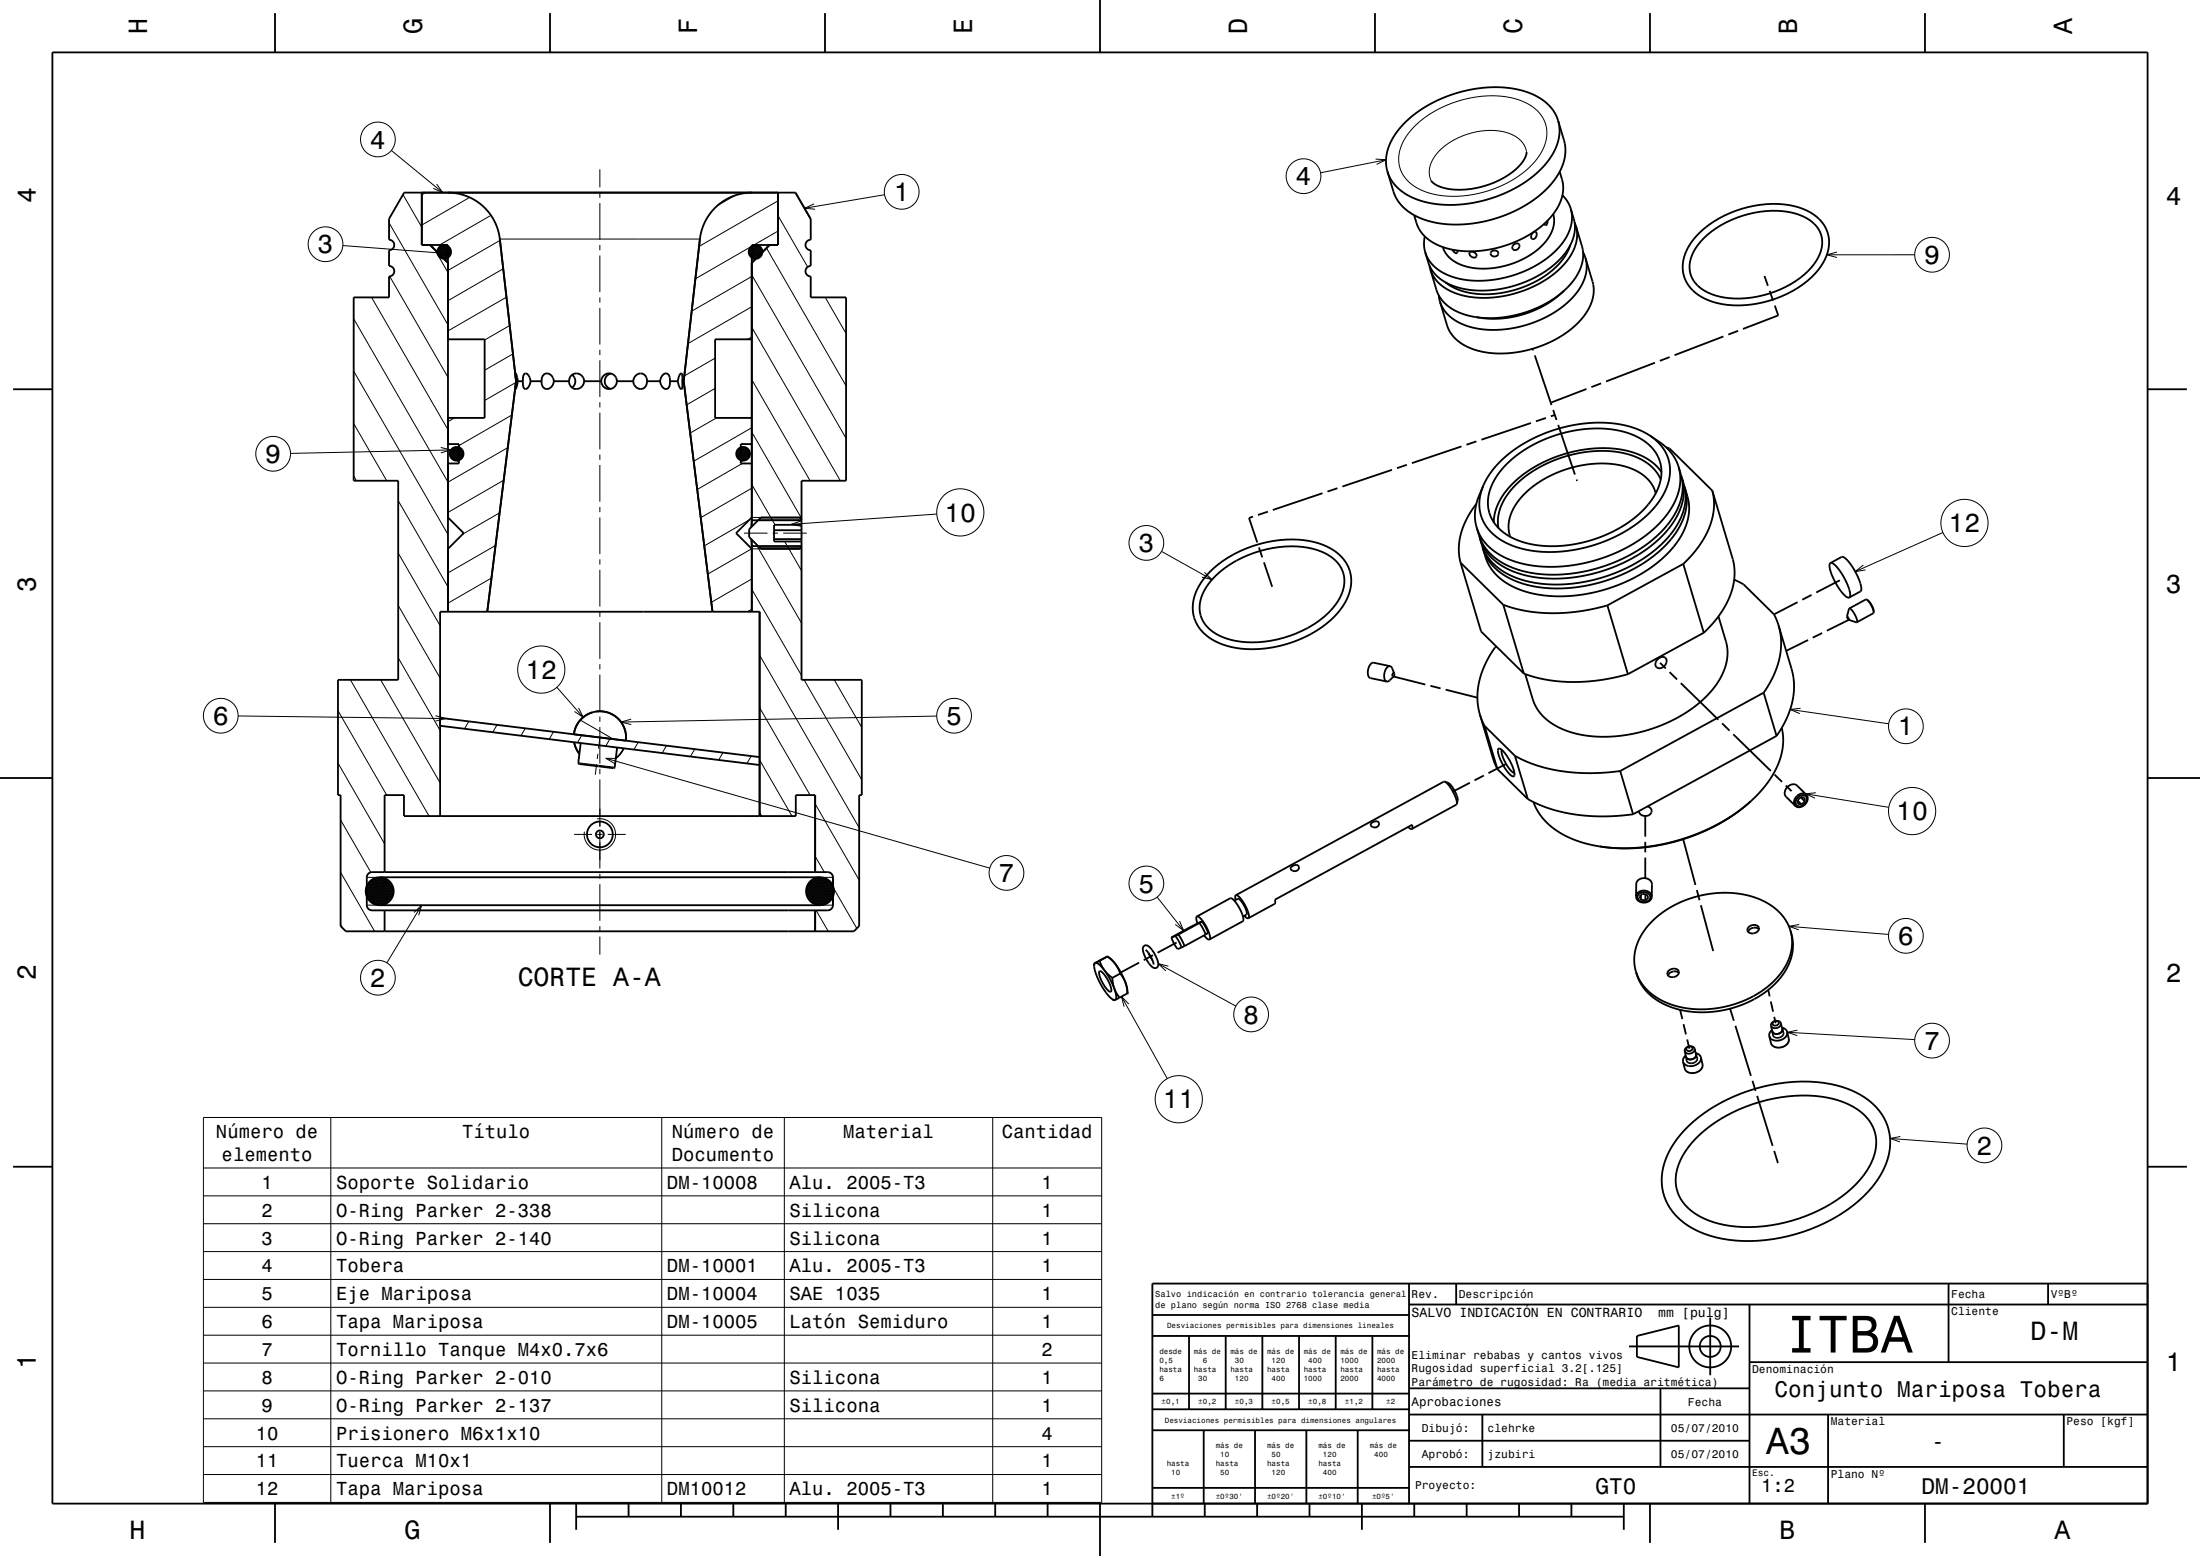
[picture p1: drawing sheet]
<svg xmlns="http://www.w3.org/2000/svg" width="420mm" height="297mm" viewBox="0 0 420 297" stroke-linecap="round" stroke-linejoin="round" font-family="sans-serif">
<g fill="none" stroke="#000" stroke-width=".19">
<path d="M74.7 28.7l9.8 8.1M76.9 37.2l3.6 6.2M81.2 36.8l-.7 .4M83.4 35.1l1.1 1.7-1.8-.9M89.7 37.7l-9.2 5.3M114.5 32.3v3.5M114.5 36.8v1M114.5 38.8v7M140.3 37.3l-3.3 1.9M148.5 38.3l-15 8.7M151.8 36.8l3 5.2M155.4 38.9l-1.8 .9 2 .1"/>
<path d="M168.9 37.2l-15.3 2.6M262.6 30.4l2 .1-1.8 .9M264.6 30.5l-12.5 2.5M269.9 24.2l1.7-1.4 1.7-1.2 2.1-1.2 2.1-.8 2.2-.7 2.2-.4 2.1-.2h2.4l2.1 .4 1.8 .5 1.6 .7 1.1 .8 1.2 1.2 .6 1.1 .4 1.4 .1 1.4-.2 1.1-.4 1.2-1.2 2.1-2 2.2-2.4 1.7-2.8 1.5-3.5 1.2-3.4 .6h-3.1l-2.8-.4-2.6-.9-1.1-.7-1.1-.9-1.2-1.7-.3-1-.2-1.1 .3-2.1 1-2.3zM291.4 29a5.1 5.1 0 0 0-4.5-3.9l-2.4-.2-2.5 .2-2.4 .7-2.2 1a7.9 7.9 0 0 0-4.5 6v.9l.3 .7M65.5 46.9l20.6 1.6-2.3-1.3M70.9 56.8l14.6 25.2M74.3 42.5l11.2 19.5M74.4 52.8l11.1 19.2M83 47.6l2.5 4.4M83.5 48l2 1.2M83.5 48.1l1.9 1.1"/>
<path d="M83.5 47.9l2.1 1.2M83.5 48.3l1.8 1M83.5 47.8l2.2 1.2M83.5 48.4l1.7 .9M83.5 47.7l2.3 1.3M83.6 48.5l1.4 .9M83.6 47.6l2.2 1.3M83.6 47.5l2.3 1.3M83.6 48.7l1.3 .7M83.7 47.4l2.2 1.3M83.7 47.3l2.3 1.3M83.7 48.9l1 .5"/>
<path d="M83.8 47.3l2.2 1.3M83.9 47.1l2.2 1.3M84 47l2.1 1.2M84 49.1l.3 .2M84.1 47l2 1.1M84.2 47.8l1.9 .6-2 .4M84.2 46.9l1.9 1.1M84.3 46.9l1.8 1M84.4 46.8l1.7 1M84.6 46.8l1.4 .8M84.7 46.8l1.3 .7M84.9 46.8l1 .5"/>
<path d="M85.3 46.9l.3 .1M93.7 41.1l-9.8 5.7M95.4 45.6h38.2M95.5 45.9l-10 5.7M96.1 51.3l-10.6 6.1M96.7 56.7l-11.2 6.5M114.5 46.8v1M114.5 48.8v7M114.5 56.8v1M114.5 58.8v7M142.9 48l2 1.2M142.9 48.2l1.9 1"/>
<path d="M142.9 47.9l2.1 1.2M142.9 48.3l1.8 1M143 47.8l2.1 1.3M143 48.4l1.6 .9M143 47.7l2.2 1.3M143 47.6l2.2 1.3M143 48.5l1.4 .9M143.1 47.5l2.2 1.3M143.1 47.4l2.3 1.4M143.1 48.7l1.2 .7M143.2 47.4l2.2 1.3M143.2 47.3l2.3 1.3"/>
<path d="M143.2 48.9l.8 .5M143.3 47.2l2.2 1.3M143.3 47.1l2.2 1.3M143.4 47.1l2.1 1.2M143.5 47l2 1.2M143.5 52.5l18 31.2M143.5 58.5l-12.2 7.1M143.5 52.8l-11.5 6.6M143.5 47l-10.7 6.2M143.6 46.9l2 1.1M143.7 46.9l1.8 1M143.8 46.8l1.7 1"/>
<path d="M144 46.8l1.5 .9M144.1 46.8l1.3 .7M144.3 46.8l1 .5M144.6 46.8l.5 .3M146.3 47.4l15.2 26.3M148.5 41.1l5.7 9.9M148.5 44.1l-4.6 2.7M157.5 56.8l4 6.9M350.7 48.1l-1.9 .5 1.9 .6M365.5 48.6h-16.7M67.5 60.8l18 31.2 11.4-6.6M67.5 70.8l18 31.2"/>
<path d="M86.8 79.8l-1.3 .7M97.3 62.1l-4.8 2.8M97.7 79.2l-10.1 5.8M97.9 67.5l-5.4 3.2M98.5 73l-6 3.4M114.5 66.8v1M114.5 68.8v7M114.5 76.8v1M114.5 78.8v7M136.5 74.1l-5.4 3.2M136.5 68.4l-5.9 3.4M136.8 79.8l-5 2.9"/>
<path d="M143.5 62.5l16.9 29.3M143.5 72.5l11.2 19.3M143.5 64.3l-.7 .5M67.5 80.8l6.3 11M67.5 90.8l.6 1M76 95.6l9.5 16.4M84.1 85.4l2 .5-1.9 .5M86.1 85.9l-30.6 .6M86.3 85.7l-.4 .6M86.5 85.5l-.6 1.1M86.7 85.4l-.8 1.4M86.8 85.4l-.9 1.5"/>
<path d="M86.9 85.3l-1 1.8M87.1 85.3l-1.1 1.9M87.2 85.3l-1.2 2M87.3 85.3l-1.2 2.1M87.4 85.3l-1.2 2.2M87.5 85.3l-1.3 2.2M87.6 85.4l-1.3 2.2M87.7 85.4l-1.3 2.3M87.8 85.5l-1.3 2.2M87.9 85.5l-1.3 2.3M88 85.6l-1.3 2.2M88 85.6l-1.3 2.3"/>
<path d="M88.1 85.7l-1.3 2.2M88.2 85.8l-1.3 2.1M88.2 85.9l-1.1 2M88.3 86l-1.1 1.9M88.4 86.1l-1.1 1.8M88.4 86.2l-1 1.7M88.5 86.3l-1 1.6M88.5 86.9l-.4 .7M88.5 86.5l-.8 1.3M88.5 86.6l-.6 1.1M95.4 97.9l-7.1 4.1M96.2 91.7l-10.7 6.1"/>
<path d="M114.5 86.8v1M114.5 88.8v7M114.5 96.8v1M114.5 98.8v7M141.1 85.6l-.5 .8M141.2 85.5l-.6 1.2M141.4 85.4l-.8 1.4M141.5 85.3l-.9 1.7M141.7 85.3l-1.1 1.8M141.7 88.5l-8.6 4.9M141.8 85.3l-1.1 1.9M141.9 85.3l-1.1 2"/>
<path d="M142 85.3l-1.2 2.1M142.1 85.3l-1.2 2.2M142.2 85.4l-1.2 2.2M142.3 85.4l-1.3 2.2M142.4 85.4l-1.3 2.3M142.5 85.5l-1.3 2.2M142.6 85.5l-1.3 2.3M142.7 85.6l-1.3 2.2M142.8 85.7l-1.3 2.2M142.8 85.7l-1.2 2.2M142.9 85.8l-1.2 2.1M143 85.9l-1.2 2"/>
<path d="M143 86l-1.1 1.9M143.1 99.2l-8.6 5M143.1 86.1l-1.1 1.8M143.1 87l-.2 .5M143.1 86.2l-.9 1.7M143.2 86.4l-.9 1.5M143.2 86.7l-.6 1M143.2 86.5l-.8 1.3M143.5 92.5l4 6.8M143.5 82.5l9.5 16.4M143.5 93.2l-9.7 5.6M143.5 81.6l-11.1 6.4"/>
<path d="M143.5 98.8h9.5M145 99.1h7.7M147.2 98.8l.8 1.4M153 99.4l-1.9 .7 1.9 .4M178.8 98.1l-27.7 2M76 105.6l8 13.8M76 115.6l8 13.8M93 116.6l-.3 .2M93.8 110.3l-8.3 4.8M94.6 104.1l-9.1 5.3M114.5 106.8v1M114.5 108.8v7"/>
<path d="M114.5 116.8v1M114.5 118.8v7M142 101.8h4.5M143.5 112.5l9.5 16.4M143.5 116.3l-.8 .5M143.5 110.5l-7.7 4.5M144.5 104.2l8.5 14.7M145 104.5h7.7M147.5 101.8h1M149.5 101.8h4.5M149.8 103.4l3.2 5.5M153 104.8l-9.5-.1-8.4 4.9"/>
<path d="M221.7 105.2l9.7 5.4M229.9 109.2l1.5 1.4-2-.5M355.7 107.8l-1.5 1.3 2-.3M370.9 101.6l-16.7 7.5M45.5 136.7l39.6 .4M64.5 135.6l9.3 16.2M66.9 129.8l15 26M72.7 129.8l11.3 19.6M76 125.6l8 13.8M83.1 136.6l2 .5-2 .5M84.1 137l-.1 .2M89.5 137.7l-.8 1.4"/>
<path d="M94.9 138.4l-.8 1.4M100.3 139l-.8 1.4M105.7 139.7l-.8 1.4M106.3 131.2l5 5.7M110.5 135.1l.8 1.8-1.6-1.1M110.8 137.4l6.3 3.7M114.5 126.8v1M114.5 128.8v7M114.5 136.8v1M114.5 138.8v7M120.5 137.3l-1.9 .5 1.9 .5M145 125.1l19 32.9"/>
<path d="M145 135.1l9.7 16.7M153.5 129.8l11 19.1M159.3 129.8l5.2 9.1M178.8 136.7l-60.2 1.1M341.8 135.4l18.8 2.8M343.8 135.2l-2 .2 1.8 .8M64.5 145.6l8.9 15.5M65 156.5l5.8 10M109.6 159.3h3.4M110.4 145.6l7 .9M111.1 140.3l-.9 1.5M113.9 145.9l-.2 2"/>
<path d="M114 156.3a3 3 0 0 1 3.5 2.8 3 3 0 0 1-3.1 3.2 3 3 0 0 1-2.8-3.6M114 159.3h1M114.1 143.9l-.1 1M114.5 140.9l-.2 2M114.5 146.8v1M114.5 148.8v9M114.5 158.8v7M115.7 144.7l73.3 21M116 159.3h3.5M116.5 141l-.9 1.4M117.7 144.8l-2-.1 1.7 1.1M121.8 141.7l-.8 1.4"/>
<path d="M127.2 142.3l-.8 1.4M132.6 143l-.8 1.4M138 143.7l-.8 1.4M143.4 144.3l-.8 1.4M145 145.1l6.2 10.7M145 155.1l.4 .7M155.6 153.4l8.4 14.6M344.7 151.5l15.9 2.6M346.7 151.3l-2 .2 1.8 .8M65 166.5l6.5 11.3M65 176.5l.4 .6M70 167.5h2.2"/>
<path d="M70 172.8h2.2M71.7 167.6l-1 .5M72 167.5l-1.6 .9M72.3 167.5l-2 1.1M72.5 167.4l-2.3 1.4M72.7 167.5l-2.6 1.5M72.9 167.5l-2.9 1.6M73 167.5l-3 1.8M73.1 167.5l-3.2 1.9M73.3 167.6l-3.4 1.9M73.4 167.6l-3.5 2.1M73.5 167.7l-3.7 2.1"/>
<path d="M73.6 167.7l-3.8 2.2M73.7 167.8l-3.9 2.2M73.8 167.8l-4 2.3M73.9 167.9l-4.1 2.4M74 167.9l-4.2 2.5M74.1 168l-4.3 2.5M74.2 168.1l-4.3 2.5M74.3 168.1l-4.4 2.6M74.3 172.1l-1 .6M74.4 168.2l-4.5 2.6M74.4 168.3l-4.5 2.6M74.5 168.4l-4.5 2.6"/>
<path d="M74.5 171.8l-1.6 .9M74.6 168.4l-4.6 2.7M74.6 168.5l-4.6 2.7M74.7 168.6l-4.6 2.7M74.7 171.6l-2 1.2M74.7 168.7l-4.6 2.7M74.8 168.8l-4.6 2.6M74.8 171.4l-2.3 1.4M74.8 168.9l-4.6 2.6M74.9 169l-4.6 2.6M74.9 171.3l-2.6 1.5M74.9 169l-4.6 2.7"/>
<path d="M75 171.1l-2.9 1.7M75 169.1l-4.6 2.7M75 169.2l-4.5 2.7M75 171l-3 1.7M75 169.3l-4.5 2.6M75.1 170.8l-3.3 1.9M75.1 169.4l-4.5 2.6M75.1 170.7l-3.4 2M75.1 169.5l-4.4 2.6M75.1 169.6l-4.3 2.5M75.1 170.6l-3.5 2M75.1 169.7l-4.3 2.5"/>
<path d="M75.1 170.4l-3.7 2.2M75.1 169.9l-4.2 2.4M75.1 170.3l-3.8 2.2M75.1 170l-4.1 2.3M75.2 170.2l-4 2.3M75.2 170.1l-4.1 2.3M79.1 174.2l1.4-1.4-.6 1.9M80.5 172.8l-6.6 11M114.5 166.8v1M114.5 168.8v7M114.5 176.8v1M114.5 178.8v3.4"/>
<path d="M155.6 167.6l-.7 .4M155.6 163.4l1.8 3.1M155.8 173.8l2.3 4M156 167.5l-1.4 .8M156.3 167.5l-1.9 1M156.5 167.5l-2.2 1.2M156.7 167.5l-2.5 1.4M156.8 172.8h2.2M156.8 167.5h2.2M156.9 167.5l-2.8 1.6M157 167.5l-2.9 1.7M157.2 167.5l-3.2 1.9"/>
<path d="M157.3 167.6l-3.3 1.9M157.4 167.6l-3.5 2M157.6 167.6l-3.7 2.1M157.7 167.7l-3.8 2.2M157.8 167.7l-3.9 2.3M157.9 167.8l-4 2.3M158 167.9l-4.1 2.3M158 172.4l-.2 .1M158.1 167.9l-4.2 2.4M158.2 168l-4.3 2.4M158.2 168.1l-4.3 2.5M158.3 168.1l-4.4 2.6"/>
<path d="M158.4 168.2l-4.4 2.6M158.5 172l-1.3 .7M158.5 168.3l-4.5 2.6M158.5 168.3l-4.5 2.7M158.6 168.4l-4.5 2.7M158.7 171.7l-1.8 1.1M158.7 168.5l-4.6 2.6M158.7 168.6l-4.6 2.6M158.8 168.7l-4.6 2.6M158.8 171.5l-2.1 1.3M158.8 168.8l-4.6 2.6M158.9 168.8l-4.6 2.7"/>
<path d="M158.9 171.4l-2.4 1.4M158.9 168.9l-4.6 2.7M159 169l-4.6 2.7M159 171.2l-2.7 1.6M159 169.3l4.6 7.9M159 169.1l-4.5 2.6M159 171.1l-2.9 1.6M159.1 169.2l-4.6 2.6M159.1 169.3l-4.5 2.6M159.1 170.9l-3.1 1.8M159.1 169.4l-4.4 2.6M159.1 170.8l-3.3 1.9"/>
<path d="M159.1 169.5l-4.4 2.6M159.2 170.6l-3.5 2M159.2 169.6l-4.4 2.5M159.2 170.5l-3.6 2.1M159.2 169.7l-4.3 2.5M159.2 169.8l-4.2 2.5M159.2 170.4l-3.7 2.1M159.2 169.9l-4.1 2.4M159.2 170.3l-3.8 2.2M159.2 170l-4 2.4M159.2 170.1l-3.9 2.3M220.9 171.2l5.1 6.4"/>
<path d="M225.2 175.8l.8 1.8-1.6-1.1M341.5 176.8l19 1.6M343.5 176.5l-2 .3 1.9 .7M214.1 190.2l8.7 15.7M215.5 191.7l-1.4-1.5 .5 2M221.1 183.9l14.8 8.1M223.1 184.4l-2-.5 1.5 1.4M340.4 196.8a.89 .89 0 0 1 0 1 .89 .89 0 0 1-.9 .4 .78 .78 0 0 1-1.1-.9M340.4 197.1a1.06 1.06 0 0 1-.8 .9 1.06 1.06 0 0 1-1.1-.5M341.2 197l24.3 1.4M341.5 198.3a1.91 1.91 0 0 1-3 1.4l-.4-.6M343.2 196.6l-2 .4 1.9 .7"/>
<path d="M38.8 213.3h171.5v73.5h-171.5zM63.2 213.3v73.5M126.3 213.3v73.5M149.7 213.3v73.5M189.5 213.3v73.5M323.9 201.7a.89 .89 0 0 1 0 1 .89 .89 0 0 1-.9 .3 .78 .78 0 0 1-1-.8M324 201.9a1.06 1.06 0 0 1-.8 1 1.06 1.06 0 0 1-1.2-.5M325 203.1a1.91 1.91 0 0 1-3 1.4l-.4-.6M360.8 217.3l14.7 1.1M362.8 216.9l-2 .4 1.9 .7M38.8 222.9h171.5M38.8 228.3h171.5"/>
<path d="M38.8 233.6h171.5M38.8 238.9h171.5M38.8 244.2h171.5M38.8 249.5h171.5M38.8 254.9h171.5M38.8 260.2h171.5M38.8 265.5h171.5M38.8 270.8h171.5M38.8 276.1h171.5M38.8 281.4h171.5"/>
<circle cx="72.1" cy="26.6" r="3.3"/>
<circle cx="172.1" cy="36.6" r="3.3"/>
<circle cx="248.9" cy="33.6" r="3.3"/>
<circle cx="62.1" cy="46.6" r="3.3"/>
<circle cx="368.9" cy="48.6" r="3.3"/>
<circle cx="52.1" cy="86.6" r="3.3"/>
<circle cx="183.3" cy="97.8" r="4.5"/>
<circle cx="375" cy="99.8" r="4.5"/>
<circle cx="218.9" cy="103.6" r="3.3"/>
<circle cx="42.1" cy="136.6" r="3.3"/>
<circle cx="103.3" cy="127.8" r="4.5"/>
<circle cx="182.1" cy="136.6" r="3.3"/>
<circle cx="363.9" cy="138.6" r="3.3"/>
<circle cx="365" cy="154.8" r="4.5"/>
<circle cx="192.1" cy="166.6" r="3.3"/>
<circle cx="218.9" cy="168.6" r="3.3"/>
<circle cx="363.9" cy="178.6" r="3.3"/>
<circle cx="72.1" cy="186.6" r="3.3"/>
<circle cx="238.9" cy="193.6" r="3.3"/>
<circle cx="368.9" cy="198.6" r="3.3"/>
<circle cx="225" cy="209.8" r="4.5"/>
<circle cx="378.9" cy="218.6" r="3.3"/>
</g>
<g fill="none" stroke="#000" stroke-width=".35">
<path d="M10 10h400v277h-400zM52.5 2.5v7.5M105 2.5v7.5M157.5 2.5v7.5M210 0v10M262.5 2.5v7.5M315 2.5v7.5M367.5 2.5v7.5M77.2 36.8h74.7l2.9 5v4a1 1 0 0 0-1 1 1 1 0 0 0 1 1v3a1 1 0 0 0-1 1 1 1 0 0 0 1 1v4h6.7v35h-8.5v38h11.5v22h-.5v25l-1 1h-97l-1-1v-25h-.5v-22h11.5v-38h-8.5v-35h6.8v-4a1 1 0 0 0 1-1 1 1 0 0 0-1-1v-3a1 1 0 0 0 1-1 1 1 0 0 0-1-1v-4zM80.5 36.8v10h5v70M85.5 36.8a10 10 0 0 1 9.9 8.8l3.1 27.2M143.6 36.8a10 10 0 0 0-10 8.8l-3.1 27.2"/>
<path d="M148.5 36.8v10h-5v53.7M291.4 29a4.7 4.7 0 0 1-2 3.3 16.6 16.6 0 0 1-13.8 3.6l-1.6-.7-.8-.8M297.5 23l-1-2-1.5-1.5-2.1-1.4-2.3-.8-3-.6h-3l-3.1 .3-3.4 .8-3.3 1.2-2.8 1.4-2.2 1.6-2.3 2.1-1.5 2.1-1 2.3-.4 2.1 .3 2.1M297.5 23l.2 2.1-.3 2.1-1 2.2-1.5 2.1-2 1.9-2.4 1.8-2.8 1.5-3.2 1.2-3.4 .8-3.4 .4-3-.1-3-.5-2.6-1-1.9-1.3-1.4-1.6-.9-1.9M297.5 23l1.1 4 .3 1.7-.1 1.2-.4 1.3-1.1 2.4-2.1 2.6-2.8 2.2-3.3 1.9-3.7 1.4-3.7 .9-3.8 .3-3.6-.4-1.9-.4-1.5-.6-2.2-1.2-1.1-1.1-.7-.9-.8-1.5-1.2-4.1M297.8 32.8l.6 2.2-.1 1.9-.6 2-1.3 2.1-1.9 2-2.3 1.6-2.5 1.4-2.8 1-3.2 .7-2.9 .3-2.7-.2-2.7-.6-2.1-1-1.7-1.5-.9-1.4-.7-2.2M298.3 37.3l1 1.3 .6 1.3M299.9 39.9l.2 1.9-.3 1.8-.8 1.8-1.3 1.7-1.9 1.8-2.1 1.5-2.4 1.2-2.5 1-2.7 .6-2.9 .4-2.8-.1-2.5-.5-2.1-.8-1.6-1-1.4-1.5-.7-1.5M299.9 39.9l.7 2.5v1.7l-.6 2.2-1.1 1.9-1.7 1.9-2.3 1.8-2.8 1.5-3 1.1-3.2 .7-2.8 .3-2.8-.2-2.6-.6-2.3-1.1-1.6-1.5-.9-1.5-.8-2.4M82.1 46.8l3.4 3.4M84.8 49.4h.7M143.5 49.4h.7"/>
<path d="M146.9 46.8l-3.4 3.4M272 45.1l-.1 1.5 .2 1.6M272.9 50.7l.2 .7M273.1 51.4l1.3 4.3 .5 1 .8 1 1.2 1 1.4 .8 1.5 .6 1.9 .4M274.7 56.4l.2 1.1M277.3 47.7l.7 .6 .2-.1v-.4M280.6 48.2l-.1 .1M280.6 48.2a.84 .84 0 0 1 1.3 .8 .78 .78 0 0 1-1 0 .78 .78 0 0 1-.3-.8zM284.7 48.1a.75 .75 0 0 1 .8-.3 .75 .75 0 0 1 .5 .7 .71 .71 0 0 1-.9 .5 .71 .71 0 0 1-.4-.9zM289 46.7a.61 .61 0 0 1 1-.1 .61 .61 0 0 1-.3 1 .58 .58 0 0 1-.9-.1 .58 .58 0 0 1 .2-.8zM292.7 44.4a.41 .41 0 0 1 .5-.1 .41 .41 0 0 1 .2 .5 .61 .61 0 0 1-.3 .7 .61 .61 0 0 1-.8-.1l.1-.6zM295.5 42.1l-.2 .8-.3 .1-.2-.3"/>
<path d="M296.5 40.9a6.4 6.4 0 0 1-2.4 6.2l-1.4 1.2-1.6 1-1.5 .7-1.9 .6-1.7 .4-2 .3-1.8-.1-1.6-.2a6.3 6.3 0 0 1-5.2-3.8M298.6 55.5l-1.7 1.4-1.8 1.1-2 .9-2.4 .9-2.2 .5-2.4 .4h-2.1l-2.3-.2M298.6 55.5l-1.6 1.4-1.7 1.1-2 1.1-2.3 .8-2.2 .6-2.4 .3h-2.3l-2.4-.3M299.8 46.8l-.5 1.3-.9 1.3-2.1 2.3-2.9 1.9-2 1-1.9 .7-3.9 .8-1.9 .1-1.9-.1-1.7-.3-1.6-.5-1.4-.6-1.1-.8M300.6 42.4l.3 .7M300.9 43.1l.2 1.8-.3 1.8-.8 1.8-1.3 1.9-1.9 1.8-2.1 1.5-2.2 1.1-2.7 1.1-3.2 .7-2.6 .3-2.6-.1-2.6-.5-2-.8-1.8-1.2-1.2-1.3-.7-1.6M300.9 43.1l1.3 4.5v1.1l-.1 1.2-.4 1.4-.8 1.5-1 1.3-1.3 1.4M302.2 48.2l.5 1M302.7 49.2l.2 1.8-.3 1.9-.8 1.8-1.3 1.8-1.7 1.7-2.3 1.6-2.4 1.2-2.8 1-2.6 .7-2.9 .3-2.6-.1-2.3-.4-2.1-.8-1.8-1.1-1.3-1.4-.8-1.7M302.7 49.2l1.4 4.7 .2 1.3-.3 2.1-.9 2-1.8 2.3-2.5 2-2.9 1.7-3.2 1.2-3.4 .8-3.6 .2-3.1-.4-2.6-1-1.9-1.3-1.3-1.5-.5-1.1-1.4-4.7M324.6 44.3a20.7 20.7 0 0 1 18.9-4.7 7.5 7.5 0 0 1 5.6 5.9 8.8 8.8 0 0 1-3.2 7.4 20.7 20.7 0 0 1-18.9 4.7 7.3 7.3 0 0 1-5.8-6.5 9.4 9.4 0 0 1 3.4-6.8zM325.3 45.4a19.4 19.4 0 0 1 17.5-4.6 6.3 6.3 0 0 1 5 4.8 7.6 7.6 0 0 1-2.7 6.2 19.5 19.5 0 0 1-17.5 4.6 6.3 6.3 0 0 1-5-4.8 7.6 7.6 0 0 1 2.7-6.2z"/>
<path d="M336.9 52.7l.6 1.9M337.8 55.5l.7 1.9M338.8 58.3l.7 1.9-6.7 2.6M2.5 74.3h7.5M85.5 64.8h7v15h-7M98.5 72.8l-.1 1.5 .5-1.5M98.5 72.8l-.1-1.5 .5 1.5M98.5 72.8l-5.5 44M98.9 72.8h.9M99.8 72.8v.7a.59 .59 0 0 0 .8 .7 1.98 1.98 0 0 0 .7-1.4M99.8 72.8l.1-.8a.54 .54 0 0 1 .1-.6 .54 .54 0 0 1 .6-.1l.4 .5 .3 1M101.3 72.8h2.1"/>
<path d="M103.4 72.8a1.12 1.12 0 0 0 .7 1.4 1.12 1.12 0 0 0 1.4-.7l.2-.7M103.4 72.8a1.15 1.15 0 0 1 .8-1.5 1.15 1.15 0 0 1 1.4 1l.1 .5M105.7 72.8h2.9M108.6 72.8a1.44 1.44 0 0 0 1.5 1.5 1.44 1.44 0 0 0 1.4-1.5M108.6 72.8a1.44 1.44 0 0 1 1.5-1.5 1.44 1.44 0 0 1 1.4 1.5M109.2 71.5a1.52 1.52 0 0 1 0 2.5M111.5 72.8h3.3M114.8 72.8a1.49 1.49 0 0 0 1.5 1.5 1.49 1.49 0 0 0 1.5-1.5M114.8 72.8a1.49 1.49 0 0 1 1.5-1.5 1.49 1.49 0 0 1 1.5 1.5M116.6 71.3a1.5 1.5 0 0 0-1.2 1.5 1.5 1.5 0 0 0 1.2 1.4M117.8 72.8h3.1M120.9 72.8a1.43 1.43 0 0 0 2.1 1.2l.5-.8v-.4"/>
<path d="M120.9 72.8a1.33 1.33 0 0 1 .9-1.4 1.33 1.33 0 0 1 1.6 .6l.1 .8M123.5 72.8h2.5M126 72.8a1.47 1.47 0 0 0 1.3 1.5l.2-.2 .3-.5 .1-.8M126 72.8a1.34 1.34 0 0 1 1.4-1.5l.4 .4 .1 1.1M127.9 72.8h1.5M129.4 72.8l.2 .7M129.4 72.8l.2-1 .5-.5a1.45 1.45 0 0 1 .1 1.5M130.2 72.8l.1 1-.2 .4-.2-.1-.3-.6M130.2 72.8h.3M130.5 72.8l5.5 44M143.5 64.8h-7v15h7M292.6 66.6l.1 .3"/>
<path d="M293 67.8l3.2 9.5M295.1 79.8l-1.9 .6M296.5 78.3l.7 1.9M296.8 79.2l-.7 .3M302.9 74.2l-6.8 2.6M305.7 73.2l-1.9 .7M315.9 69.2l-9.3 3.6M318.7 68.2l-1.8 .7M329 64.2l-9.3 3.6M331.8 63.1l-1.8 .8M410 74.3h7.5M85.5 98.8l3 3-3 3"/>
<path d="M85.5 84.8h2.1v3.7h-2.1M87.2 85.3a1.31 1.31 0 0 1 1.3 1.3 1.31 1.31 0 0 1-1.3 1.3M87.2 85.3a1.31 1.31 0 0 0-1.3 1.3 1.31 1.31 0 0 0 1.3 1.3M87.2 85.3h.4M87.2 87.9h.4M141.4 85.3h.5M141.4 87.9h.5M141.9 85.3a1.31 1.31 0 0 0-1.3 1.3 1.31 1.31 0 0 0 1.3 1.3M141.9 85.3a1.31 1.31 0 0 1 1.3 1.3 1.31 1.31 0 0 1-1.3 1.3M143.5 98.8l-3 3 3 3M143.5 84.8h-2.1v3.7h2.1M239.2 98.6l-.8 .3 1.6 4.6"/>
<path d="M242.1 97.7l-1.9 .6M252.5 94.1l-9.5 3.2M255.3 93.2l-1.9 .6M265.7 89.7l-9.4 3.2M268.6 88.7l-1.9 .7M279 85.2l-9.5 3.2M281.8 96.2l-1.8 2.9-1.1 2.8-.3 1.5-.1 1.4 .3 2.6M281.9 84.3l-1.9 .6M283.2 92.7l-1.1 2.5-.4 1.8-.1 1.8 .3 1.9M287.6 88.6l1.6-1.4 2.1-1.5 2.3-1.3 2.3-.9 2.4-.8 2.6-.6 2.7-.3h2.6l2.2 .3 2.1 .5 2 .8 1.7 1 1.4 1.3 .9 1.4 .5 1.6 .2 1.7-.2 1.3-.3 1.1-.6 1.4-.8 1.3-2.2 2.5-2.9 2.2-3.5 1.8-3.7 1.3-3.9 .8-3.8 .1-3.7-.5-3-1.1-1.3-.8-1-.8-.9-1-.7-1.1-.4-1.1-.2-1.4v-1.3l.3-1.3 .5-1.3 .7-1.3zM292.3 80.7l-9.5 3.2M297.5 81.1l3.2 9.5"/>
<path d="M301 91.5l.1 .3M315 83.2l-1.6-.9-1.9-.8-2-.5-2.4-.3h-2.6l-2.6 .2-2.5 .4-2.4 .7-4.4 1.7-2.3 1.3-1.9 1.3-1.7 1.5-1.4 1.5-1.2 1.6-.9 1.8M315 83.2l1.4 1 1 1.2 .8 1.3 .4 1.3 .2 1.4-.1 1.6-.4 1.7-.6 1.5-.9 1.4-1.3 1.6-1.3 1.4-1.8 1.4-2.1 1.4-2 1-4.3 1.8-4.7 .9-2.1 .2h-2.4l-3.9-.5-1.8-.5-1.9-.9-1.6-1-1.1-1-1-1.3-.7-1.4-.3-1.3-.1-1.6 .2-1.5 .6-1.6M315 83.2l2.4 1.6 1.3 1.2 1 1.4 .8 1.7M316.1 94.2l-.8-1.9-1.2-1.3-2-1.3-2.1-.7-2.5-.5h-2.8l-2.7 .3-2.7 .7-2.3 .8-2.6 1.4-2.3 1.6-1.8 1.8-1.3 1.9-.8 1.8-.2 1.8 .3 1.9M317.1 91.5l-1-1.6-1.5-1.4-1.9-1.1-2.3-.8-2.3-.4-3-.1-3.2 .3-2.9 .7-2.8 1-2.8 1.4-2.4 1.6-1.9 1.7-1.6 2.1-1 2-.5 2.1 .1 1.8M317.2 90.1l-1.3-1.5-1.7-1.2-2.1-.9-2.5-.7-2.4-.2h-2.9l-2.9 .4-2.9 .7-2.8 1-2.6 1.3-2 1.3-2.2 1.9-1.6 1.9-1.1 1.8-.8 1.9-.2 1.9M318.1 85.4l.6 .2 8.2 8M320.5 89.1l.3 2.3-.4 2.6-1 2.5-2 2.8-2.5 2.3-2.8 2.1-3.5 1.8-3.7 1.3-3.9 1-4.1 .4-3.5-.1-3.2-.6-3.1-1.2-2.3-1.5-1.8-1.9-.6-1.1-.5-1.1M320.5 89.1l.7 2.9v1.1l-.1 1.4-.9 2.7-.8 1.4-1 1.5-2.5 2.6-3 2.2-3.6 2-4 1.4-4.1 1-4.1 .4-3.9-.2-3.7-.9-2.8-1.2-1.2-.8-1.1-1.1-.9-1-.6-1-1-2.8M321 91l.1 .4M321.1 91.4l.3 1.2 .1 1.4-.5 2.6-1.1 2.5-1.8 2.4-2.5 2.4-3.1 2.1-3.2 1.7-3.7 1.4-3.7 .9-3.8 .4-4-.1-3.2-.6-3.2-1.1-2.4-1.6-1.7-2-1-2.1"/>
<path d="M321.1 91.4l.7 2.6v1.3l-.2 1.4-.4 1.3-.6 1.5-1.8 2.7-2.4 2.4-3.1 2.3-3.7 1.9-3.7 1.4-4.1 1-4.1 .4-3.7-.2-3.5-.8-3.1-1.3-1.2-.8-1.2-1-.9-1.1-.6-.9-.9-2.6M321.6 92.9l.1 .4M321.7 93.3l.3 2.4-.4 2.6-1.3 2.8-1.8 2.4-2.5 2.4-3.1 2.1-3.5 1.8-3.5 1.2-3.6 .9-4.2 .4-3.4-.1-3.4-.6-2.8-1.1-2.5-1.5-1-.9-.9-1.2-1-2.1M321.7 93.3l.7 2.6 .1 1.5-.2 1.3-.8 2.6-1.7 2.8-2.5 2.6-3.2 2.3-3.8 2.1-3.7 1.4-4.1 .9-4.1 .4-3.9-.2-3.6-.8-1.6-.6-1.5-.8-2.2-1.7-1.5-2.1-1-2.8M326.9 93.6l.3 1.8v1.6l-.3 1.8-.5 1.8-.9 1.8-1.1 1.8-1.4 1.8-1.7 1.6M326.9 93.6l3.9 13.2 .3 1.4v1.6l-.4 2.8-1.2 2.8-1.8 2.7-2.4 2.7M143.4 100.6l.1-1.3h9.5l-.3-.5h-7.4l-2.3 2.2v1.5l2.3 2.3h7.4l.3-.6h-9.5l-.1-1.3M143.4 102.9h.1M143.5 103v13.8M147.8 101.2h5.2M147.8 102.9h5.2M153 100.2h-5.2v3.2h5.2"/>
<path d="M231 109.2a22.4 22.4 0 0 1 20.6-5.5 8.3 8.3 0 0 1 6.3 5.9 9.3 9.3 0 0 1-3.2 8.1 22.5 22.5 0 0 1-20.3 5.6 8.7 8.7 0 0 1-6.4-5.4 8.6 8.6 0 0 1 2.4-8.1zM232.1 109.9a21.1 21.1 0 0 1 19.4-4.9 6.6 6.6 0 0 1 5.2 5.6 8.6 8.6 0 0 1-3.1 6.4 21.3 21.3 0 0 1-18.5 5.1 7.4 7.4 0 0 1-5.9-4.6 7.3 7.3 0 0 1 2.2-6.9zM240.3 104.5l.7 1.9M241.3 107.3l1.6 4.7M278.8 107.4l8.2 8M278.8 107.4l4 13.1 8.1 8.1M282.5 102.5l.1 .4M283 104.4l.1 .4M287 115.4l1.9 .7 2.5 .5 4.7 .4h2.4l2.9-.3 2.9-.5 2.6-.6M287 115.4l3.9 13.2M306.9 115.6l3.9 13.1M321.3 107.6l-14.4 8"/>
<path d="M321.3 107.6l4 13.2M328.1 117.7l1.5 5.1 .2 1.6-.1 1.3-.3 1.6-1.3 2.7-1 1.4-1.2 1.4-1.5 1.3-1.8 1.4-3.9 2.3-4.2 1.6-4.4 .9-4.5 .3-4-.4-2.1-.5-1.6-.7-1.5-.8-1.1-.8-.9-.8-.9-1.2-.8-1.7-1.5-5M331.1 110.6l1.8 1 5.8 5.7M338.7 117.3l.9 2.1M339.6 119.4l.3 1.6 .1 1.6-.1 1.7-.2 1.5-1.2 3.3-1.8 3.1M339.6 119.4l2.6 8.8 .3 2.9-.2 2.5-.6 2.1-1 2.3-1.5 2.5M343.2 114.9l-4.5 2.4M345.9 113.6l-1.8 .9M349.5 107.5a2.73 2.73 0 0 0 .3 2.5l.4 .9a6.5 6.5 0 0 0 2.7 3.2h.1M349.5 107.5a1.84 1.84 0 0 1 1.5 1.1l1.3 2a4.7 4.7 0 0 1 .8 3.4l-.1 .1M349.5 107.5l2.1-1.2a1.86 1.86 0 0 1 1.5 1.1l1.3 2.1a4.6 4.6 0 0 1 .8 3.4l-2.2 1.2M351.3 110.8l-4.6 2.3"/>
<path d="M352.6 117.7l.4 .6M352.6 117.7l.3 .2 .1 .4M353 118.3l1.5 .5M353 118.3l-4.2 2.1M353 116.1l-.4 1.6M353 116.1a3.1 3.1 0 0 1 1.5 2.7M356.4 114.5l.5 .3 .5 .8 .3 1.2M356.4 114.5l.9 1.2 .4 1.1M356.4 114.5l-.2-.1-3.2 1.7M357.7 116.8l-.1 .3-3.1 1.7M84 137l61 7.5M84 138.5l61 7.5"/>
<path d="M113.7 135.8a5 5 0 0 1 5.8 5.6 5 5 0 0 0-4.4-5.6 5 5 0 0 0-5.5 4.4 5 5 0 0 1 3.5-4.2M265.4 127.2l.3 .2 .5 1.1M265.4 127.2a1.75 1.75 0 0 0-1.1 2.1l.1 .5 .4 .3M265.4 127.2l-3.2-.7a1.76 1.76 0 0 0-1.1 2.2l.4 .7 3.3 .7M266.1 129.1l-.9 .9-.4 .1M266.1 129.1l6 1.6M266.2 128.5l-.1-.1a.44 .44 0 0 0-.2 .8l.2-.1M266.2 128.5l-.1 .6M273.1 130.9l1.9 .5M276 131.6l6.1 1.6M282.5 136.4l.9 2.2M282.5 136.4l2.6 8.4 .8 2"/>
<path d="M283.4 138.6l5.8 5.7M283.4 138.6l2.5 8.2M285.7 123.4l-.4 .4-1.5 2.4-.9 2-.5 1.6-.3 1.7v1.6l.1 1.7 .3 1.6M290.9 128.6l2.3 .7 2.1 .5 4.8 .4 2.6-.1 2.6-.3 2.7-.4 2.8-.7M316.4 125.9a1.03 1.03 0 0 1 1.7-.1 1.32 1.32 0 0 1-.4 1.4 1.32 1.32 0 0 1-1.5 .1 1.04 1.04 0 0 1 .2-1.4zM316.9 126.5l1.1 1.1M318.7 128.3l1.5 1.4M320.9 130.4l7.1 7M325.3 120.8l-14.5 7.9M328.8 138.1l1.4 1.4M336.7 132.2l-27.4 15M336.7 132.2l2.5 8.3"/>
<path d="M340.2 138.9l.2 1.5v1.8l-.3 1.8-.7 2-.8 1.6-1.1 1.8-1.6 1.9-1.7 1.7M345.2 122.2l-4.2 2M347.9 120.8l-1.8 .9M0 148.5h10M84 155.8v-39h61v39M109.6 141.7l.4 1.2 .6 1M110.9 141.8l-.5 3.8 .2 .2 6.5 .8 .3-.1 .4-3.8M119.1 142.8l-.7 1.1-.8 .8M261.8 157.2a.81 .81 0 0 1 .8-.5 .81 .81 0 0 1 .7 .6 .81 .81 0 0 1-.8 .6 .81 .81 0 0 1-.8-.6zM268.8 157.8l.5 .4h.2M269.5 158.2l.2-.3-.1-.5-26.2 14.3 .1 .5-.2 .3-5 2.8M275.8 149.2l-39.9 21.7"/>
<path d="M275.8 149.2a6.4 6.4 0 0 1 2.3 4.2M275.8 149.2l.6 .2a5.2 5.2 0 0 1 1.9 3.4l-.2 .6M278.1 153.4l-8.6 4.8M280.6 149.4l-3.4 1.8M283.3 148l-1.8 1M285.9 146.8l5.8 5.7M286.1 142.9a2.52 2.52 0 0 1 1.7 1.6 5.1 5.1 0 0 1 1.2 3.6v.1a3.5 3.5 0 0 1-2-2.2 4.4 4.4 0 0 1-.9-3.1zM286.7 143.2a5.4 5.4 0 0 0 1.5 3.6l.5 .5 .4 .2M287.5 145.8l-3.3 1.8M289.2 144.3l2 1 2.3 .8 2.4 .7 2.6 .4 5.2 .4 5.6-.4M289.2 144.3l2.5 8.2M291.7 152.5l2.4 1.2 2 .7 2.3 .6 2.5 .5 5 .3 2.7-.1 3.2-.3"/>
<path d="M292.7 153.1l.8 1.6 1 1.4 1.2 1.3 1.6 1.2 1.7 1 2 .9 1.9 .6 2.5 .5M309.3 147.2l2.5 8.2M314.1 155.8v3.9M314.5 153.9a.92 .92 0 0 1 .8 1 .92 .92 0 0 1-1 .9 1.2 1.2 0 0 1-1.4-1M330.9 140.2l7.2 6.9M334.2 153l-3.1 2.4-3 1.8-3.8 1.8-3.5 1.3-4.1 1-3.7 .5-3.8 .1-3.8-.3M334.2 153l-3.2 2.5-3.3 2-3.5 1.7-3.5 1.2-4.2 1-3.6 .4-4 .1-3.5-.3M338.8 147.8l1.4 1.4M339.2 140.5l-27.4 14.9M340.9 149.9l1.1 1.1M343.2 152.2a.95 .95 0 0 1 1-.5 .95 .95 0 0 1 .8 .8 1.31 1.31 0 0 1-2.1 1.1l-.1-.5zM343.2 152.8l.7 .8"/>
<path d="M343.8 152.2l.8 .8M344.6 153l-.1-.8-.7-.1-.6 .6v.7l.7 .2M344.6 153l-.7 .6M344.9 151.7l-1.8-1.8a1.57 1.57 0 0 0-1.9 .3 1.57 1.57 0 0 0-.2 1.9l1.8 1.7M344.9 151.7a1.57 1.57 0 0 1-.3 1.8 1.57 1.57 0 0 1-1.8 .3M344.9 151.7a1.57 1.57 0 0 0-1.9 .3 1.57 1.57 0 0 0-.2 1.8M410 148.5h10M70.3 166.7l.7-.2h87.1l.7 .3 .2 .4v5.6l-.3 .7-.7 .3h-87.1l-.6-.4-.3-.6v-5.4zM72.5 167.4a2.67 2.67 0 0 1 2.7 2.7 2.67 2.67 0 0 1-2.7 2.7M72.5 167.4a2.67 2.67 0 0 0-2.7 2.7 2.67 2.67 0 0 0 2.7 2.7M72.5 167.4h84.1M72.5 172.8h84.1"/>
<path d="M73.4 166.5v-14.7h3.7v4h74.8v-4h3.7v14.7M73.4 173.8v4M155.6 173.8v4M156.6 167.4a2.67 2.67 0 0 0-2.7 2.7 2.67 2.67 0 0 0 2.7 2.7M156.6 167.4a2.67 2.67 0 0 1 2.6 2.7 2.67 2.67 0 0 1-2.6 2.7M223.6 178.9l.6 1.3 .6 1 .8-.3M224.4 178.7l.6 .9 .6 1.3M224.4 178.7l-.8 .2M224.6 179.9l-3.6 1.9M225 178.4l-.6 .3M225 178.4l1.1 2.2M228.5 174.9l6.4-3.4a2.66 2.66 0 0 1 1.6 1.7 3.9 3.9 0 0 1 .8 2.6l-6.4 3.5"/>
<path d="M228.5 174.9a2.83 2.83 0 0 1 1.7 1.9 3.1 3.1 0 0 1 .7 2.5M228.5 174.9l-.1 .4 .2 .9M229 176.2l1.2 2.2M229 176.2l-4 2.2M229.5 175.9l.6 .9 .5 1.3-4.5 2.5M229.5 175.9l-1.5 .7-4.4 2.3M229.5 175.9l-.7 .3h.2M229.9 178.5l.6 .7 .4 .1M235.6 171.9l.7-.3a3.8 3.8 0 0 1 1.7 2.6v.4l-.7 .3M235.9 170.9l-.1 .3 .1 .6M235.9 170.9a3.2 3.2 0 0 1 1.8 1.9 2.98 2.98 0 0 1 .6 2.5M237.6 174.8l.4 .4 .3 .1"/>
<path d="M246.5 165.5a.81 .81 0 0 1 .8-.4 .81 .81 0 0 1 .7 .5 .81 .81 0 0 1-.8 .7 .81 .81 0 0 1-.8-.6zM312.3 171.1l.1-2.4a1.55 1.55 0 0 1 1.5-1.1 1.55 1.55 0 0 1 1.5 1.2l-.1 2.4M312.3 171.1a1.55 1.55 0 0 0 1.5 1.2 1.55 1.55 0 0 0 1.5-1.1M312.3 171.1a1.55 1.55 0 0 1 1.6-1.1 1.55 1.55 0 0 1 1.4 1.2M312.9 170.6a1.27 1.27 0 0 1 1.3-.3 1.27 1.27 0 0 1 .8 1.1 1.28 1.28 0 0 1-1.3 .8 1.28 1.28 0 0 1-1.1-1zM313.3 171.7l-.3-.6 .6-.5 .8 .1 .3 .7-.6 .5M313.3 171.7l.8 .2M313.3 170.9v.8M314.1 160.7v2M314.1 163.7v3.9M314.1 170.7v1.2M321.3 160.2l2.4 8.7"/>
<path d="M323.9 169.9l.6 1.9M324.7 172.8l2.4 8.7M333.9 176.9a1.05 1.05 0 0 1 1.1-.4 1.05 1.05 0 0 1 .8 .9 1.23 1.23 0 0 1-1 .8 1.23 1.23 0 0 1-1.2-.6l.1-.4zM335.8 177.4a1.33 1.33 0 0 0-2.1 .5M341.8 177.6l-.9-1.9-1.4-1.8-1.9-1.4-2.3-1.1-2.6-.7-2.9-.3-2.9 .2-3 .5-2.8 1-2.6 1.3-2.4 1.8-1.7 1.7-1.4 2.3-.8 2-.2 2.2 .3 2M341.8 177.6l.3 2.3-.3 2.2-.7 1.9-1.5 2.3-1.7 1.7-2.3 1.6-2.6 1.4-2.8 .9-2.9 .6-3 .2-2.8-.3-2.7-.7-2.4-1.2-1.8-1.4-1.4-1.7-.9-2M341.8 177.6l.5 2.3-.2 2.4-.9 2.3-1.2 1.9-1.8 1.9-2.4 1.8-2.4 1.2-2.8 1-3.2 .7-3.2 .1-2.8-.3-2.8-.8-2.2-1.2-2-1.6-1.3-1.8-.8-2.1M208.9 183.9v.5M208.9 183.9h.1M208.9 184.4v.1a11.8 11.8 0 0 0 3.4 6.2M208.9 184.4a.49 .49 0 0 1 .3-.6 .49 .49 0 0 1 .6 .3 11.2 11.2 0 0 1 3.3 6.4l-.2 .4M209.9 185.4a.67 .67 0 0 1 .8 .5 5.2 5.2 0 0 1 1.4 3.4 .67 .67 0 0 1-.8-.5 5.3 5.3 0 0 1-1.4-3.4z"/>
<path d="M209.9 183.4l-1 .5M209.9 183.4a6.2 6.2 0 0 0 2.5 3.3M211.4 182.6a6.2 6.2 0 0 1 2.5 3.2M211.4 182.6l-1.5 .8M211.4 182.6a10.8 10.8 0 0 1 3.9 7M211.4 182.6l-2.5 1.3M211.4 182.6h.1M212.3 190.7l.6 .2M212.3 190.7l.4 .3 .2-.1M212.4 186.7a6.1 6.1 0 0 0 1.3 3.7M213.7 190.4l-.8 .5M213.9 185.8a6.1 6.1 0 0 1 1.4 3.8"/>
<path d="M213.9 185.8l-1.5 .9M215.3 189.6l-1.6 .8M217.5 183.7l-3.7 2M218.3 180.6l.6-.2a4.8 4.8 0 0 1 2.2 4l-.3 .3-.4 .1a4.8 4.8 0 0 1-2.2-4zM218.7 181.3l.9 1.2 .6 1.6M219.2 181.9l.9 1.5M220.1 182.3l-1.7 1M226.1 180.6l-.5 .3M318.6 185.2a1.05 1.05 0 0 1 1.1-.4 1.05 1.05 0 0 1 .8 .9 1.23 1.23 0 0 1-1 .8 1.23 1.23 0 0 1-1.2-.6l.1-.3zM320.5 185.7a1.33 1.33 0 0 0-2.1 .5M320.7 192.7l.5 1.8M321.4 195.5l.5 1.9"/>
<path d="M322.1 198.4l.4 1.8M322.1 199.9l.2-.1a.5 .5 0 0 1 .8 .3 .5 .5 0 0 1-.6 .5 .41 .41 0 0 1-.5-.2 .41 .41 0 0 1 .1-.5zM330.3 192.5l.7 2.3M331.3 195.8l3 9.5M337.6 188.9l.2 1.3M338.1 191.2l.4 1.9M338.1 195.8l.3 1.1M338.3 196.6l-.4 .5-.1 .7M338.3 196.7v.2M338.3 196.9l.2 .6M338.5 195.1l.4-.2a.47 .47 0 0 1 .7 .3 .47 .47 0 0 1-.5 .5 .45 .45 0 0 1-.6 0 .45 .45 0 0 1 0-.6zM338.7 194.1l.3 1.2"/>
<path d="M340 195.3l.3 1.1a1.03 1.03 0 0 1-.8 .9 1.03 1.03 0 0 1-1.1-.4M340 195.3a1.03 1.03 0 0 1-.8 .9 1.03 1.03 0 0 1-1.1-.4M340 195.3a1.03 1.03 0 0 0-1.1-.4 1.03 1.03 0 0 0-.8 .9M340.2 196.1l.7 .4 .3 .5M340.2 196.3a1.03 1.03 0 0 1-.6 1 1.03 1.03 0 0 1-1.2-.3l-.1-.1M340.3 196.4l.1 .7M341.2 197a1.88 1.88 0 0 1-2.7 1.5l-.4-.3-.3-.4M341.2 197l.3 1.3a1.88 1.88 0 0 1-3.1 1.3l-.2-.3-.4-1.5M321.6 200.6l.3 1.1M321.8 201.5l-.4 .5-.1 .6M321.9 201.6v.1M321.9 201.7l.1 .7"/>
<path d="M322.3 215a32.4 32.4 0 0 1 28.2-7.9 13.3 13.3 0 0 1 9.5 7 11.3 11.3 0 0 1-1.5 11.1 29 29 0 0 1-17.1 10.7 26.4 26.4 0 0 1-17.8-1.2 10.4 10.4 0 0 1-5.9-12.6 16.7 16.7 0 0 1 4.6-7.1zM323.5 200.2a1.03 1.03 0 0 0-1.1-.5 1.03 1.03 0 0 0-.8 .9M323.5 200.2a1.03 1.03 0 0 1-.8 .9 1.03 1.03 0 0 1-1.1-.5M323.5 200.2l.5 1.7M323.7 217.3a29.7 29.7 0 0 1 26.2-7.6 10.8 10.8 0 0 1 7.6 5.4 8.5 8.5 0 0 1-1.1 8.4 26 26 0 0 1-15.6 9.9 24.6 24.6 0 0 1-15.5-.8 8.1 8.1 0 0 1-5.4-7.6 12 12 0 0 1 3.8-7.7zM323.7 201l.7 .4 .3 .4M323.8 201.1a1.03 1.03 0 0 1-.6 1.1 1.03 1.03 0 0 1-1.1-.2l-.2-.3M323.8 201.3a1.03 1.03 0 0 1-.8 .9 1.03 1.03 0 0 1-1.1-.5M324.7 201.8a1.89 1.89 0 0 1-2.6 1.6l-.5-.3-.3-.5M324.7 201.8l.3 1.3a1.84 1.84 0 0 1-1.4 1.7 1.84 1.84 0 0 1-2-.9l-.3-1.3M334.6 206.3l.6 1.9M335.5 209.2l2.9 9.5"/>
<path d="M338.7 219.7l.7 2.3M2.5 222.7h7.5M410 222.7h7.5M220 255h49M220 251h49M227 255v14M234 255v14M241 255v14M248 255v14M255 255v14M262 255v14M269 245v42"/>
<path d="M269 249h141M278 245v4M311 257h21M312.5 255l8-2v8l-8-2zM326.5 251.5v11M334 249v38M372 245v15M391 245v4M410 245h-190v44.5M220 273h49M220 269h49M220 266h49"/>
<path d="M229.8 273v14M239.6 273v14M249.4 273v14M259.2 273v14M269 280h141M269 275h65M269 270h141M269 265h65M283 270v10M317 265v15M334 260h76M349 270v17"/>
<path d="M394 270v10M52.5 287v7.5M105 287v7.5M110 289.5h200M110 287v5M120 287v2.5M130 287v2.5M140 287v2.5M150 287v2.5M160 287v5M170 287v2.5M180 287v2.5"/>
<path d="M190 287v2.5M200 287v2.5M210 287v10M220 284h49M230 287v2.5M240 287v2.5M250 287v2.5M260 287v5M270 287v2.5M280 287v2.5M290 287v2.5M300 287v2.5"/>
<path d="M310 287v5M315 287v7.5M367.5 287v7.5"/>
<circle cx="84.8" cy="48.1" r="1.31"/>
<circle cx="144.2" cy="48.1" r="1.31"/>
<circle cx="114.5" cy="159.3" r=".75"/>
<circle cx="114.5" cy="159.3" r="2.46"/>
<circle cx="326.5" cy="257" r="2"/>
<circle cx="326.5" cy="257" r="4"/>
</g>
<text font-size="10.1" x="340.9" y="258.2">ITBA</text>
<text font-size="7.2" x="337.2" y="277.6">A3</text>
<g font-size="5">
<text x="28.1" y="6.5" transform="rotate(-90 28.1 6.5)">H</text>
<text x="80.6" y="6.5" transform="rotate(-90 80.6 6.5)">G</text>
<text x="133.1" y="6.5" transform="rotate(-90 133.1 6.5)">F</text>
<text x="185.6" y="6.5" transform="rotate(-90 185.6 6.5)">E</text>
<text x="238.1" y="6.5" transform="rotate(-90 238.1 6.5)">D</text>
<text x="290.6" y="6.5" transform="rotate(-90 290.6 6.5)">C</text>
<text x="343.1" y="6.5" transform="rotate(-90 343.1 6.5)">B</text>
<text x="395.6" y="6.5" transform="rotate(-90 395.6 6.5)">A</text>
<text x="70.6" y="28.4">4</text>
<text x="247.3" y="35.4">4</text>
<text x="6.8" y="38.7" transform="rotate(-90 6.8 38.7)">4</text>
<text x="170.6" y="38.4">1</text>
<text x="413.5" y="39">4</text>
<text x="60.6" y="48.4">3</text>
<text x="367.3" y="50.4">9</text>
<text x="50.6" y="88.4">9</text>
<text x="180.3" y="99.6">10</text>
<text x="372" y="101.6">12</text>
<text x="217.3" y="105.4">3</text>
<text x="6.8" y="112.9" transform="rotate(-90 6.8 112.9)">3</text>
<text x="413.5" y="113.2">3</text>
<text x="100.3" y="129.6">12</text>
<text x="40.6" y="138.4">6</text>
<text x="180.6" y="138.4">5</text>
<text x="362.3" y="140.4">1</text>
<text x="362" y="156.6">10</text>
<text x="190.6" y="168.4">7</text>
<text x="217.3" y="170.4">5</text>
<text x="362.3" y="180.4">6</text>
<text x="6.8" y="187.1" transform="rotate(-90 6.8 187.1)">2</text>
<text x="70.6" y="188.4">2</text>
<text x="98.8" y="188.2">CORTE A-A</text>
<text x="413.5" y="187.4">2</text>
<text x="237.3" y="195.4">8</text>
<text x="367.3" y="200.4">7</text>
<text x="222" y="211.6">11</text>
<text x="377.3" y="220.4">2</text>
<text x="387.7" y="255.8">D-M</text>
<text x="6.8" y="261.3" transform="rotate(-90 6.8 261.3)">1</text>
<text x="413.5" y="261.6">1</text>
<text x="24.7" y="293.8">H</text>
<text x="77.2" y="293.8">G</text>
<text x="339.7" y="293.8">B</text>
<text x="392.2" y="293.8">A</text>
</g>
<g font-size="4.3">
<text x="338.8" y="266.6">Conjunto Mariposa Tobera</text>
<text x="368.7" y="276.6">-</text>
<text x="304.6" y="285.1">GT0</text>
<text x="366.8" y="285.1">DM-20001</text>
</g>
<g font-size="3.6">
<text x="41.2" y="217.3">Número de</text>
<text x="42.3" y="221.6">elemento</text>
<text x="88.2" y="217.3">Título</text>
<text x="128.3" y="217.3">Número de</text>
<text x="128.3" y="221.6">Documento</text>
<text x="161" y="217.3">Material</text>
<text x="191.2" y="217.3">Cantidad</text>
<text x="49.9" y="226.9">1</text>
<text x="64.2" y="226.9">Soporte Solidario</text>
<text x="127.3" y="226.9">DM-10008</text>
<text x="150.7" y="226.9">Alu. 2005-T3</text>
<text x="198.8" y="226.9">1</text>
<text x="49.9" y="232.2">2</text>
<text x="64.2" y="232.2">O-Ring Parker 2-338</text>
<text x="150.7" y="232.2">Silicona</text>
<text x="198.8" y="232.2">1</text>
<text x="49.9" y="237.5">3</text>
<text x="64.2" y="237.5">O-Ring Parker 2-140</text>
<text x="150.7" y="237.5">Silicona</text>
<text x="198.8" y="237.5">1</text>
<text x="49.9" y="242.9">4</text>
<text x="64.2" y="242.9">Tobera</text>
<text x="127.3" y="242.9">DM-10001</text>
<text x="150.7" y="242.9">Alu. 2005-T3</text>
<text x="198.8" y="242.9">1</text>
<text x="49.9" y="248.2">5</text>
<text x="64.2" y="248.2">Eje Mariposa</text>
<text x="127.3" y="248.2">DM-10004</text>
<text x="150.7" y="248.2">SAE 1035</text>
<text x="198.8" y="248.2">1</text>
<text x="49.9" y="253.5">6</text>
<text x="64.2" y="253.5">Tapa Mariposa</text>
<text x="127.3" y="253.5">DM-10005</text>
<text x="150.7" y="253.5">Latón Semiduro</text>
<text x="198.8" y="253.5">1</text>
<text x="49.9" y="258.8">7</text>
<text x="64.2" y="258.8">Tornillo Tanque M4x0.7x6</text>
<text x="198.8" y="258.8">2</text>
<text x="49.9" y="264.1">8</text>
<text x="49.9" y="269.5">9</text>
<text x="64.2" y="264.1">O-Ring Parker 2-010</text>
<text x="64.2" y="269.5">O-Ring Parker 2-137</text>
<text x="150.7" y="264.1">Silicona</text>
<text x="150.7" y="269.5">Silicona</text>
<text x="198.8" y="264.1">1</text>
<text x="198.8" y="269.5">1</text>
<text x="48.8" y="274.8">10</text>
<text x="64.2" y="274.8">Prisionero M6x1x10</text>
<text x="198.8" y="274.8">4</text>
<text x="48.8" y="280.1">11</text>
<text x="64.2" y="280.1">Tuerca M10x1</text>
<text x="198.8" y="280.1">1</text>
<text x="48.8" y="285.4">12</text>
<text x="64.2" y="285.4">Tapa Mariposa</text>
<text x="127.3" y="285.4">DM10012</text>
<text x="150.7" y="285.4">Alu. 2005-T3</text>
<text x="198.8" y="285.4">1</text>
<text x="336.2" y="284.8">1:2</text>
</g>
<g font-size="2.5">
<text x="269.5" y="251.4">SALVO INDICACIÓN EN CONTRARIO</text>
<text x="316.6" y="251.4">mm [pulg]</text>
</g>
<text font-size="2.4" x="269.5" y="268.4">Aprobaciones</text>
<g font-size="2.2">
<text x="269.5" y="247.8">Rev.</text>
<text x="278.5" y="247.8">Descripción</text>
<text x="372.5" y="247.8">Fecha</text>
<text x="372.5" y="251.1">Cliente</text>
<text x="391.5" y="247.8">VºBº</text>
<text x="269.5" y="259.3">Eliminar rebabas y cantos vivos</text>
<text x="269.5" y="261.9">Rugosidad superficial 3.2[.125]</text>
<text x="334.5" y="262.1">Denominación</text>
<text x="269.5" y="264.5">Parámetro de rugosidad: Ra (media aritmética)</text>
<text x="322.2" y="268.3">Fecha</text>
<text x="271.4" y="273.3">Dibujó:</text>
<text x="284" y="273.3">clehrke</text>
<text x="319" y="273.3">05/07/2010</text>
<text x="349.5" y="272.1">Material</text>
<text x="394.5" y="272.1">Peso [kgf]</text>
<text x="271.4" y="278.3">Aprobó:</text>
<text x="284" y="278.3">jzubiri</text>
<text x="319" y="278.3">05/07/2010</text>
<text x="270.1" y="284.3">Proyecto:</text>
<text x="349.5" y="282.1">Plano Nº</text>
</g>
<text font-size="1.8" x="334.5" y="281.7">Esc.</text>
<g font-size="1.7">
<text x="220.6" y="247.6">Salvo indicación en contrario tolerancia general</text>
<text x="220.6" y="249.6">de plano según norma ISO 2768 clase media</text>
</g>
<g font-size="1.4">
<text x="222.8" y="253.5">Desviaciones permisibles para dimensiones lineales</text>
<text x="221.3" y="258.4">desde</text>
<text x="221.3" y="260.2">0,5</text>
<text x="221.3" y="261.9">hasta</text>
<text x="221.3" y="263.6">6</text>
<text x="227.9" y="258.4">más de</text>
<text x="227.9" y="261.9">hasta</text>
<text x="228.8" y="263.6">30</text>
<text x="229.6" y="260.2">6</text>
<text x="234.9" y="258.4">más de</text>
<text x="234.9" y="261.9">hasta</text>
<text x="235.8" y="260.2">30</text>
<text x="235.8" y="263.6">120</text>
<text x="241.9" y="258.4">más de</text>
<text x="241.9" y="261.9">hasta</text>
<text x="242.8" y="260.2">120</text>
<text x="242.8" y="263.6">400</text>
<text x="248.9" y="258.4">más de</text>
<text x="248.9" y="261.9">hasta</text>
<text x="248.9" y="263.6">1000</text>
<text x="249.8" y="260.2">400</text>
<text x="255.9" y="258.4">más de</text>
<text x="255.9" y="260.2">1000</text>
<text x="255.9" y="261.9">hasta</text>
<text x="255.9" y="263.6">2000</text>
<text x="262.9" y="258.4">más de</text>
<text x="262.9" y="260.2">2000</text>
<text x="262.9" y="261.9">hasta</text>
<text x="262.9" y="263.6">4000</text>
<text x="221.8" y="268">±0,1</text>
<text x="228.8" y="268">±0,2</text>
<text x="235.8" y="268">±0,3</text>
<text x="242.8" y="268">±0,5</text>
<text x="249.8" y="268">±0,8</text>
<text x="256.8" y="268">±1,2</text>
<text x="264.6" y="268">±2</text>
<text x="222.4" y="271.5">Desviaciones permisibles para dimensiones angulares</text>
<text x="222.7" y="279.9">hasta</text>
<text x="223.6" y="281.6">10</text>
<text x="232.1" y="276.4">más de</text>
<text x="232.1" y="279.9">hasta</text>
<text x="233" y="278.2">10</text>
<text x="233" y="281.6">50</text>
<text x="241.9" y="276.4">más de</text>
<text x="241.9" y="279.9">hasta</text>
<text x="242.8" y="278.2">50</text>
<text x="242.8" y="281.6">120</text>
<text x="251.7" y="276.4">más de</text>
<text x="251.7" y="279.9">hasta</text>
<text x="252.6" y="278.2">120</text>
<text x="252.6" y="281.6">400</text>
<text x="261.5" y="276.4">más de</text>
<text x="262.4" y="278.2">400</text>
<text x="223.6" y="286">±1º</text>
<text x="232.1" y="286">±0º30'</text>
<text x="241.9" y="286">±0º20'</text>
<text x="251.7" y="286">±0º10'</text>
<text x="261.9" y="286">±0º5'</text>
</g>
</svg>
